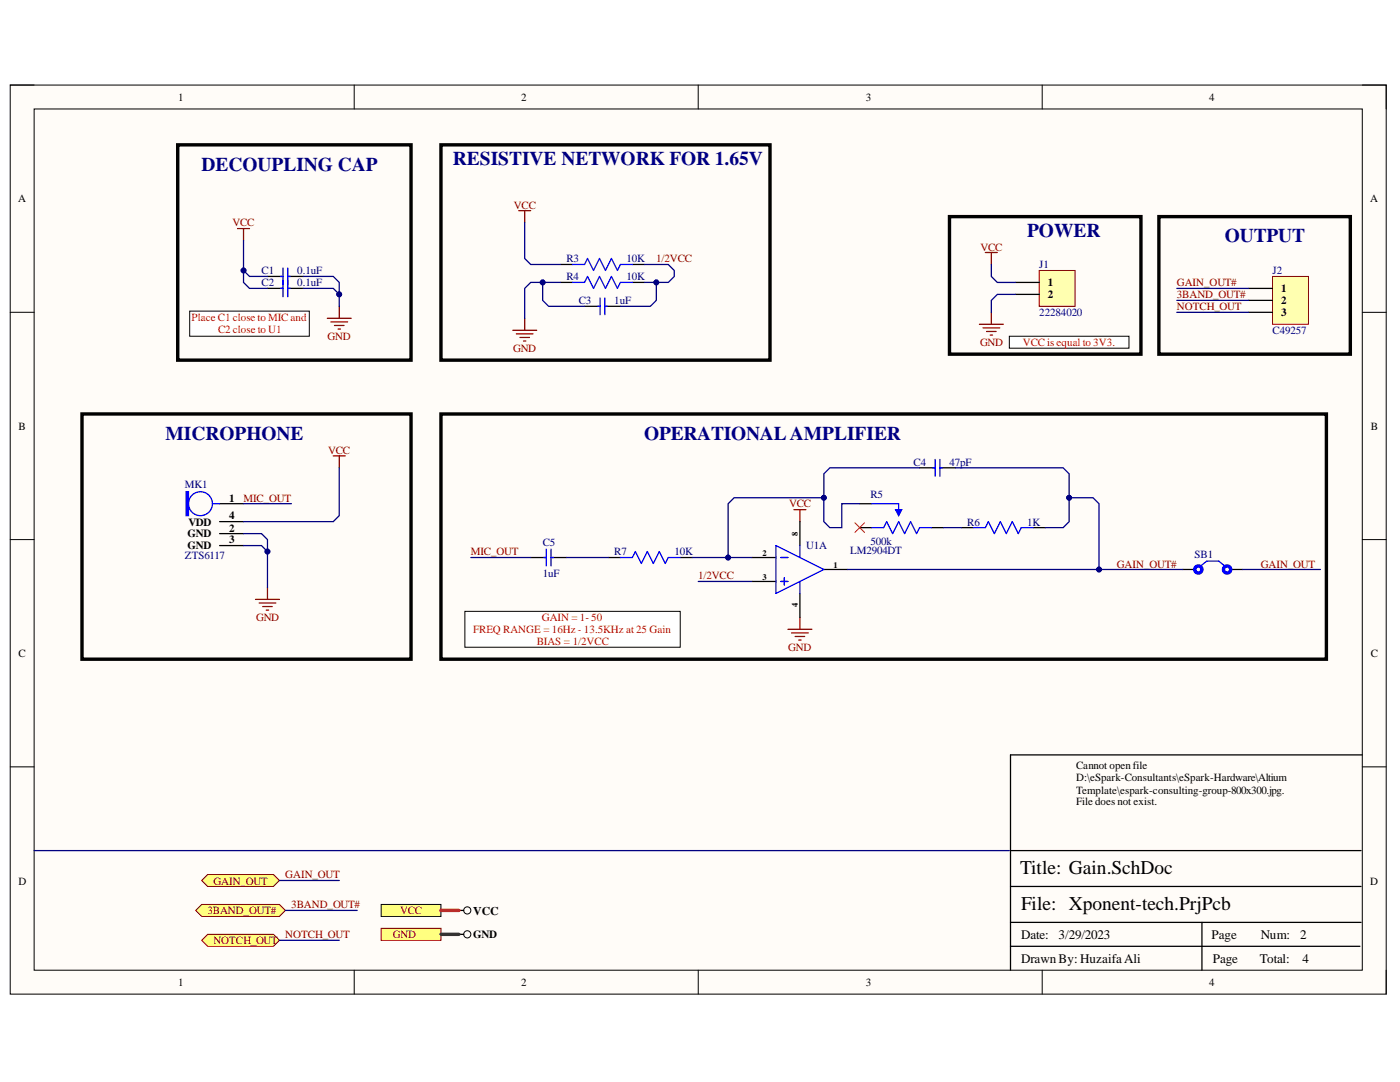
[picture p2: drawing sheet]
<svg xmlns="http://www.w3.org/2000/svg" width="279mm" height="216mm" viewBox="0 0 279 216" stroke-linecap="round" stroke-linejoin="round" font-family="sans-serif">
<path d="M2 17h274.6v181.4h-274.6z" fill-rule="evenodd" fill="#fffcf8"/>
<path d="M2 17h274.6v181.4h-274.6z" fill="none" stroke="#000" stroke-width=".2"/>
<path d="M6.8 21.7h265.1v171.9h-265.1z" fill-rule="evenodd" fill="#fffcf8"/>
<g fill="none" stroke="#000" stroke-width=".2">
<path d="M2 17h4.8M70.7 17v4.7M139.3 17v4.7M208 17v4.7M271.9 17h4.7v4.7M6.8 21.7h265.1v171.9h-265.1zM2 62.3h4.8M271.9 62.3h4.7M2 107.7h4.8M271.9 107.7h4.7M2 153h4.8M271.9 153h4.7"/>
<path d="M70.7 193.6v4.8M139.3 193.6v4.8M208 193.6v4.8M276.6 193.6v4.8"/>
</g>
<path d="M116.7 61.1h3.1M120.7 61.1h3.1M271.9 150.6h-70.2v43M201.7 176.9h69.9M201.7 169.7h69.9M201.7 188.8h69.7M201.7 184.1h69.9M239.9 184.1v9.5" fill="none" stroke="#000" stroke-width=".25"/>
<g fill="none" stroke="#800000" stroke-width=".25">
<path d="M47.4 45.6h2.4M48.6 45.6v2.4M103.5 42h2.4M104.7 42v2.4M65.3 63.5h4.8M66 64.2h3.4M66.7 64.9h2M67.5 65.7h.4M67.7 61.1v2.4M102.3 65.9h4.8M103 66.6h3.4M103.8 67.3h1.9"/>
<path d="M104.5 68h.5M104.7 63.5v2.4M66.5 91h2.4M67.7 91v2.3M51 119.6h4.8M53.4 117.2v2.4M158.4 101.7h2.4M159.6 101.7v2.4M51.7 120.3h3.3M52.4 121h1.9M53.1 121.8h.5M157.2 125.6h4.8"/>
<path d="M158 126.3h3.3M158.7 127h1.9M159.4 127.7h.5M159.6 123.2v2.4"/>
</g>
<path d="M119.8 59.5v3.3M120.7 59.5v3.3M119.3 61.1h.5M120.7 61.1h.5" fill="none" stroke="#00f" stroke-width=".25"/>
<path d="M35.5 28.9h46.5v43h-46.5zM88 28.9h65.7v43h-65.7zM16.4 82.6h65.6v48.9h-65.6zM88 82.6h176.7v48.9h-176.7z" fill="none" stroke="#000" stroke-width=".68"/>
<path d="M92.8 122h43v7.1h-43z" fill-rule="evenodd" fill="#fff"/>
<path d="M92.8 122h43v7.1h-43z" fill="none" stroke="#000" stroke-width=".2"/>
<path d="M37.9 62.1h23.8v5h-23.8z" fill-rule="evenodd" fill="#fff"/>
<path d="M37.9 62.1h23.8v5h-23.8z" fill="none" stroke="#000" stroke-width=".2"/>
<path d="M111.9 52.8h2.4M111.9 56.4h2.4M126.2 52.8h2.4M126.2 56.4h2.4M191.9 105.3h2.4M206.2 105.3h2.4" fill="none" stroke="#000" stroke-width=".25"/>
<path d="M114.3 52.8h2.4l.6-1.2 1.1 2.4 1.2-2.4 1.2 2.4 1.2-2.4 1.2 2.4 .6-1.2h2.4M114.3 56.4h2.4l.6-1.2 1.1 2.3 1.2-2.3 1.2 2.3 1.2-2.3 1.2 2.3 .6-1.1h2.4M194.3 105.3h2.4l.6-1.2 1.1 2.4 1.2-2.4 1.2 2.4 1.2-2.4 1.2 2.4 .6-1.2h2.4" fill="none" stroke="#00f" stroke-width=".25"/>
<path d="M189.5 43.2h38.2v27.5h-38.2zM231.3 43.2h38.2v27.5h-38.2z" fill="none" stroke="#000" stroke-width=".68"/>
<path d="M196.7 50.4h2.3M197.8 50.4v2.4M195.5 64.7h4.7M196.2 65.4h3.3M196.9 66.1h1.9M197.6 66.9h.5M197.8 62.3v2.4" fill="none" stroke="#800000" stroke-width=".25"/>
<path d="M76.1 185.2h11.9v2.4h-11.9z" fill-rule="evenodd" fill="#ffff80"/>
<path d="M76.1 185.2h11.9v2.4h-11.9z" fill="none" stroke="#800000" stroke-width=".2"/>
<circle cx="93.3" cy="186.4" r=".72" fill="none" stroke="#000" stroke-width=".2"/>
<path d="M91.6 186.4h.9" fill="none" stroke="#000" stroke-width=".25"/>
<path d="M76.1 180.5h11.9v2.4h-11.9z" fill-rule="evenodd" fill="#ffff80"/>
<g fill="none" stroke="#000" stroke-width=".2">
<path d="M76.1 180.5h11.9v2.4h-11.9z"/>
<circle cx="93.3" cy="181.7" r=".72"/>
</g>
<path d="M91.6 181.7h.9" fill="none" stroke="#000" stroke-width=".25"/>
<path d="M40.2 175.7l1.2-1.2h13.2l1.2 1.2-1.2 1.2h-13.2z" fill-rule="evenodd" fill="#ffff80"/>
<path d="M40.2 175.7l1.2-1.2h13.2l1.2 1.2-1.2 1.2h-13.2z" fill="none" stroke="#800000" stroke-width=".2"/>
<path d="M40.2 187.6l1.2-1.2h13.2l1.2 1.2-1.2 1.2h-13.2z" fill-rule="evenodd" fill="#ffff80"/>
<path d="M40.2 187.6l1.2-1.2h13.2l1.2 1.2-1.2 1.2h-13.2z" fill="none" stroke="#800000" stroke-width=".2"/>
<path d="M43.8 100.5h4.8M43.8 106.5h4.8M43.8 108.9h4.8M43.8 104.1h4.8" fill="none" stroke="#000" stroke-width=".25"/>
<circle cx="40" cy="100.5" r="2.39" fill="none" stroke="#00f" stroke-width=".25"/>
<path d="M37.1 98.1h.5v4.8h-.5z" fill-rule="evenodd" fill="#00f"/>
<path d="M56 55.2h.5M56 57.5h.5M56.5 53.5v5.7M57.4 53.5v5.7M57.4 55.2h.5M57.4 57.5h.5M37.1 98.1h.5v4.8h-.5zM42.4 100.5h1.4" fill="none" stroke="#00f" stroke-width=".25"/>
<path d="M53.4 55.2h3.1M53.4 57.5h3.1M57.4 55.2h3.1M57.4 57.5h3.1" fill="none" stroke="#000" stroke-width=".25"/>
<path d="M254 55.2h7.1v9.5h-7.1z" fill-rule="evenodd" fill="#ffffb0"/>
<path d="M254 55.2h7.1v9.5h-7.1z" fill="none" stroke="#800000" stroke-width=".2"/>
<path d="M249.2 57.6h4.8M249.2 59.9h4.8M249.2 62.3h4.8" fill="none" stroke="#000" stroke-width=".25"/>
<path d="M207.4 54h7.2v7.1h-7.2z" fill-rule="evenodd" fill="#ffffb0"/>
<path d="M207.4 54h7.2v7.1h-7.2z" fill="none" stroke="#800000" stroke-width=".2"/>
<path d="M202.6 56.4h4.8M202.6 58.7h4.8M105.9 111.2h3.1M110 111.2h3.1M121.4 111.2h2.4M135.8 111.2h2.3M171.6 105.3h2.4M171.6 100.5h2.4M185.9 105.3h2.4" fill="none" stroke="#000" stroke-width=".25"/>
<path d="M108.5 111.2h.5M109 109.6v3.3M110 109.6v3.3M110 111.2h.4M123.8 111.2h2.4l.6-1.1 1.2 2.3 1.2-2.3 1.2 2.3 1.2-2.3 1.2 2.3 .6-1.2h2.4M174 105.3h2.4l.6-1.2 1.1 2.4 1.2-2.4 1.2 2.4 1.2-2.4 1.2 2.4 .6-1.2h2.4M174 100.5h5.3v1.2" fill="none" stroke="#00f" stroke-width=".25"/>
<path d="M178.7 101.7h1.2l-.6 1.2z" fill="#00f"/>
<path d="M178.7 101.7h1.2l-.6 1.2zM239.6 112.9l1.2-.9h2.4l1.2 .9" fill="none" stroke="#00f" stroke-width=".25"/>
<path d="M236.1 113.6h2.3M245.6 113.6h2.4" fill="none" stroke="#000" stroke-width=".25"/>
<g fill="none" stroke="#00f" stroke-width=".68">
<circle cx="239.2" cy="113.6" r=".72"/>
<circle cx="244.9" cy="113.6" r=".72"/>
</g>
<path d="M39.1 181.7l1.1-1.2h15.6l1.2 1.2-1.2 1.2h-15.6z" fill-rule="evenodd" fill="#ffff80"/>
<path d="M39.1 181.7l1.1-1.2h15.6l1.2 1.2-1.2 1.2h-15.6z" fill="none" stroke="#800000" stroke-width=".2"/>
<path d="M183.5 93.3h3.1M187.6 93.3h3.1M150.1 111.2h4.8M150.1 116h4.8M159.6 104.1v4.8M159.6 118.4v4.8M164.4 113.6h4.8" fill="none" stroke="#000" stroke-width=".25"/>
<path d="M186.1 93.3h.5M186.6 91.7v3.3M187.6 91.7v3.3M187.6 93.3h.5M154.9 108.9l9.5 4.7-9.5 4.8zM155.8 111.2h1.4M155.8 116h1.4M156.5 115.3v1.4M159.6 108.9v2.3M159.6 116v2.4" fill="none" stroke="#00f" stroke-width=".25"/>
<path d="M170.6 104.3l1.9 1.9M172.5 104.3l-1.9 1.9" fill="none" stroke="#f00" stroke-width=".2"/>
<path d="M48.6 108.9h3.6l1.2 1.2v7.1" fill="none" stroke="#000080" stroke-width=".25"/>
<circle cx="53.4" cy="110.1" r=".48" fill="#000080"/>
<circle cx="53.4" cy="110.1" r=".48" fill="none" stroke="#000080" stroke-width=".2"/>
<path d="M48.6 106.5h3.6l1.2 1.2v2.4" fill="none" stroke="#000080" stroke-width=".25"/>
<circle cx="53.4" cy="110.1" r=".48" fill="#000080"/>
<circle cx="53.4" cy="110.1" r=".48" fill="none" stroke="#000080" stroke-width=".2"/>
<path d="M104.7 44.4v7.2l1.2 1.2h6M111.9 56.4h-6l-1.2 1.1v6M67.7 93.3v9.6l-1.2 1.2h-17.9M48.6 100.5h9.6M94 111.2h11.9" fill="none" stroke="#000080" stroke-width=".25"/>
<circle cx="108.3" cy="56.4" r=".48" fill="#000080"/>
<circle cx="108.3" cy="56.4" r=".48" fill="none" stroke="#000080" stroke-width=".2"/>
<path d="M128.6 52.8h4.8l1.2 1.2v1.2l-1.2 1.2h-4.8M113.1 111.2h8.3" fill="none" stroke="#000080" stroke-width=".25"/>
<circle cx="131" cy="56.4" r=".48" fill="#000080"/>
<circle cx="131" cy="56.4" r=".48" fill="none" stroke="#000080" stroke-width=".2"/>
<path d="M108.3 56.4v3.5l1.2 1.2h7.2" fill="none" stroke="#000080" stroke-width=".25"/>
<circle cx="108.3" cy="56.4" r=".48" fill="#000080"/>
<circle cx="108.3" cy="56.4" r=".48" fill="none" stroke="#000080" stroke-width=".2"/>
<path d="M131 56.4v3.5l-1.2 1.2h-6" fill="none" stroke="#000080" stroke-width=".25"/>
<circle cx="131" cy="56.4" r=".48" fill="#000080"/>
<circle cx="131" cy="56.4" r=".48" fill="none" stroke="#000080" stroke-width=".2"/>
<path d="M60.5 55.2h6l1.2 1.2v4.7" fill="none" stroke="#000080" stroke-width=".25"/>
<circle cx="67.7" cy="58.7" r=".48" fill="#000080"/>
<circle cx="67.7" cy="58.7" r=".48" fill="none" stroke="#000080" stroke-width=".2"/>
<path d="M48.6 48v6l1.2 1.2h3.6" fill="none" stroke="#000080" stroke-width=".25"/>
<circle cx="48.6" cy="54" r=".48" fill="#000080"/>
<circle cx="48.6" cy="54" r=".48" fill="none" stroke="#000080" stroke-width=".2"/>
<path d="M138.1 111.2h12M139.3 116h10.8" fill="none" stroke="#000080" stroke-width=".25"/>
<circle cx="145.3" cy="111.2" r=".48" fill="#000080"/>
<circle cx="145.3" cy="111.2" r=".48" fill="none" stroke="#000080" stroke-width=".2"/>
<path d="M183.5 93.3h-17.9l-1.2 1.2v4.8h-17.9l-1.2 1.2v10.7M188.3 105.3h3.6" fill="none" stroke="#000080" stroke-width=".25"/>
<circle cx="164.4" cy="99.3" r=".48" fill="#000080"/>
<circle cx="164.4" cy="99.3" r=".48" fill="none" stroke="#000080" stroke-width=".2"/>
<circle cx="145.3" cy="111.2" r=".48" fill="#000080"/>
<circle cx="145.3" cy="111.2" r=".48" fill="none" stroke="#000080" stroke-width=".2"/>
<path d="M190.7 93.3h21.5l1.2 1.2v9.6l-1.2 1.2h-3.6" fill="none" stroke="#000080" stroke-width=".25"/>
<circle cx="213.4" cy="99.3" r=".48" fill="#000080"/>
<circle cx="213.4" cy="99.3" r=".48" fill="none" stroke="#000080" stroke-width=".2"/>
<path d="M213.4 99.3h4.7l1.2 1.2v13.1h-50.1" fill="none" stroke="#000080" stroke-width=".25"/>
<circle cx="213.4" cy="99.3" r=".48" fill="#000080"/>
<circle cx="213.4" cy="99.3" r=".48" fill="none" stroke="#000080" stroke-width=".2"/>
<circle cx="219.3" cy="113.6" r=".48" fill="#000080"/>
<circle cx="219.3" cy="113.6" r=".48" fill="none" stroke="#000080" stroke-width=".2"/>
<path d="M219.3 113.6h16.8" fill="none" stroke="#000080" stroke-width=".25"/>
<circle cx="219.3" cy="113.6" r=".48" fill="#000080"/>
<circle cx="219.3" cy="113.6" r=".48" fill="none" stroke="#000080" stroke-width=".2"/>
<path d="M60.5 57.5h6l1.2 1.2" fill="none" stroke="#000080" stroke-width=".25"/>
<circle cx="67.7" cy="58.7" r=".48" fill="#000080"/>
<circle cx="67.7" cy="58.7" r=".48" fill="none" stroke="#000080" stroke-width=".2"/>
<path d="M48.6 54v2.4l1.2 1.1h3.6" fill="none" stroke="#000080" stroke-width=".25"/>
<circle cx="48.6" cy="54" r=".48" fill="#000080"/>
<circle cx="48.6" cy="54" r=".48" fill="none" stroke="#000080" stroke-width=".2"/>
<path d="M197.8 52.8v2.4l1.2 1.2h3.6M202.6 58.7h-3.6l-1.2 1.2v2.4M234.9 57.6h14.3M234.9 59.9h14.3M234.9 62.3h14.3M164.4 99.3v4.8l1.2 1.2h2.4v-4.8h3.6M248 113.6h15.5M6.8 169.7h194.6M55.8 175.7h11.9M55.8 187.6h11.9M57 181.7h14.3" fill="none" stroke="#000080" stroke-width=".25"/>
<path d="M88 186.4h3.6" fill="none" stroke="#274e13" stroke-width=".68"/>
<path d="M88 181.7h3.6" fill="none" stroke="#c00" stroke-width=".68"/>
<circle cx="164.4" cy="99.3" r=".48" fill="#000080"/>
<circle cx="164.4" cy="99.3" r=".48" fill="none" stroke="#000080" stroke-width=".2"/>
<path d="M201.4 67.1h23.9v2.4h-23.9z" fill-rule="evenodd" fill="#fff"/>
<path d="M201.4 67.1h23.9v2.4h-23.9z" fill="none" stroke="#000" stroke-width=".2"/>
<g font-size="3.9" fill="#000080">
<text x="40.2" y="34">DECOUPLING CAP</text>
<text x="90.4" y="32.8">RESISTIVE NETWORK FOR 1.65V</text>
<text x="205" y="47.2">POWER</text>
<text x="244.4" y="48.4">OUTPUT</text>
<text x="33" y="87.7">MICROPHONE</text>
<text x="128.6" y="87.7">OPERATIONALAMPLIFIER</text>
</g>
<g font-size="3.9">
<text x="203.6" y="174.4">Title: Gain.SchDoc</text>
<text x="203.8" y="181.6">File: Xponent-tech.PrjPcb</text>
</g>
<g font-size="2.6">
<text x="203.8" y="187.3">Date:</text>
<text x="211.2" y="187.3">3/29/2023</text>
<text x="241.8" y="187.3">Page</text>
<text x="251.6" y="187.3">Num:</text>
<text x="259.5" y="187.3">2</text>
<text x="203.8" y="192.1">Drawn By: HuzaifaAli</text>
<text x="242.1" y="192.1">Page</text>
<text x="251.4" y="192.1">Total:</text>
<text x="260" y="192.1">4</text>
</g>
<text font-size="2.4" x="94.5" y="182.5">VCC</text>
<g font-size="2.2">
<text x="35.6" y="20.1">1</text>
<text x="104" y="20.1">2</text>
<text x="172.8" y="20.1">3</text>
<text x="241.3" y="20.1">4</text>
<text x="3.6" y="40.4">A</text>
<text x="273.5" y="40.4">A</text>
<text x="209.1" y="57.1">1</text>
<text x="209.1" y="59.5">2</text>
<text x="255.7" y="58.3">1</text>
<text x="255.7" y="60.7">2</text>
<text x="255.7" y="63.1">3</text>
<text x="3.7" y="85.7">B</text>
<text x="273.6" y="85.7">B</text>
<text x="45.7" y="100.1">1</text>
<text x="37.4" y="107.2">GND</text>
<text x="37.6" y="104.9">VDD</text>
<text x="45.7" y="106.1">2</text>
<text x="45.7" y="103.6">4</text>
<text x="37.4" y="109.6">GND</text>
<text x="45.7" y="108.4">3</text>
<text x="3.7" y="131.1">C</text>
<text x="273.6" y="131.1">C</text>
<text x="214.8" y="153.5">Cannot openfile</text>
<text x="214.8" y="155.9">D:\eSpark-Consultants\eSpark-Hardware\Altium</text>
<text x="214.8" y="158.3">Template\espark-consulting-group-800x300.jpg.</text>
<text x="214.8" y="160.7">File does not exist.</text>
<text x="3.7" y="176.5">D</text>
<text x="273.5" y="176.5">D</text>
<text x="94.5" y="187.2">GND</text>
<text x="35.6" y="196.8">1</text>
<text x="104" y="196.8">2</text>
<text x="172.8" y="196.8">3</text>
<text x="241.3" y="196.8">4</text>
</g>
<g font-size="2.2" fill="#800000">
<text x="102.6" y="41.6">VCC</text>
<text x="46.4" y="45.2">VCC</text>
<text x="131" y="52.4">1/2VCC</text>
<text x="195.7" y="50">VCC</text>
<text x="234.9" y="57.1">GAIN_OUT#</text>
<text x="234.9" y="59.5">3BAND_OUT#</text>
<text x="234.9" y="61.9">NOTCH_OUT</text>
<text x="65.4" y="67.9">GND</text>
<text x="102.4" y="70.3">GND</text>
<text x="195.6" y="69.1">GND</text>
<text x="65.5" y="90.5">VCC</text>
<text x="48.6" y="100.1">MIC_OUT</text>
<text x="157.5" y="101.3">VCC</text>
<text x="93.9" y="110.8">MIC_OUT</text>
<text x="222.9" y="113.2">GAIN_OUT#</text>
<text x="251.6" y="113.2">GAIN_OUT</text>
<text x="139.3" y="115.6">1/2VCC</text>
<text x="51.1" y="124">GND</text>
<text x="157.3" y="129.9">GND</text>
<text x="42.6" y="176.5">GAIN_OUT</text>
<text x="56.9" y="175.2">GAIN_OUT</text>
<text x="41.4" y="182.4">3BAND_OUT#</text>
<text x="58.1" y="181.2">3BAND_OUT#</text>
<text x="79.8" y="182.4">VCC</text>
<text x="42.6" y="188.4">NOTCH_OUT</text>
<text x="56.9" y="187.2">NOTCH_OUT</text>
<text x="78.4" y="187.2">GND</text>
</g>
<g font-size="2.2" fill="#000080">
<text x="113" y="52.4">R3</text>
<text x="125" y="52.4">10K</text>
<text x="207.4" y="53.5">J1</text>
<text x="52.2" y="54.7">C1</text>
<text x="52.2" y="57.1">C2</text>
<text x="59.3" y="54.7">0.1uF</text>
<text x="59.3" y="57.1">0.1uF</text>
<text x="113" y="55.9">R4</text>
<text x="125" y="55.9">10K</text>
<text x="254" y="54.7">J2</text>
<text x="115.5" y="60.7">C3</text>
<text x="122.6" y="60.7">1uF</text>
<text x="207.4" y="63.1">22284020</text>
<text x="254" y="66.6">C49257</text>
<text x="182.3" y="92.9">C4</text>
<text x="189.5" y="92.9">47pF</text>
<text x="36.9" y="97.5">MK1</text>
<text x="173.7" y="99.4">R5</text>
<text x="193" y="104.9">R6</text>
<text x="205" y="104.9">1K</text>
<text x="36.9" y="111.6">ZTS6117</text>
<text x="108.3" y="108.9">C5</text>
<text x="122.6" y="110.8">R7</text>
<text x="134.6" y="110.8">10K</text>
<text x="160.9" y="109.6">U1A</text>
<text x="169.6" y="110.5">LM2904DT</text>
<text x="173.7" y="108.7">500k</text>
<text x="238.4" y="111.3">SB1</text>
<text x="108.3" y="115.1">1uF</text>
</g>
<g font-size="2.2" fill="#f00">
<text x="38.2" y="64">Place C1 close to MIC and</text>
<text x="43.5" y="66.5">C2 close to U1</text>
<text x="204.1" y="69.1">VCC is equal to 3V3.</text>
<text x="108.1" y="124">GAIN = 1- 50</text>
<text x="94.5" y="126.3">FREQ RANGE = 16Hz - 13.5KHz at 25 Gain</text>
<text x="107.1" y="128.7">BIAS = 1/2VCC</text>
</g>
<g font-size="1.7">
<text x="159.3" y="106.9" transform="rotate(-90 159.3 106.9)">8</text>
<text x="152.2" y="110.9">2</text>
<text x="166.4" y="113.3">1</text>
<text x="152.2" y="115.7">3</text>
<text x="159.3" y="121.1" transform="rotate(-90 159.3 121.1)">4</text>
</g>
</svg>
